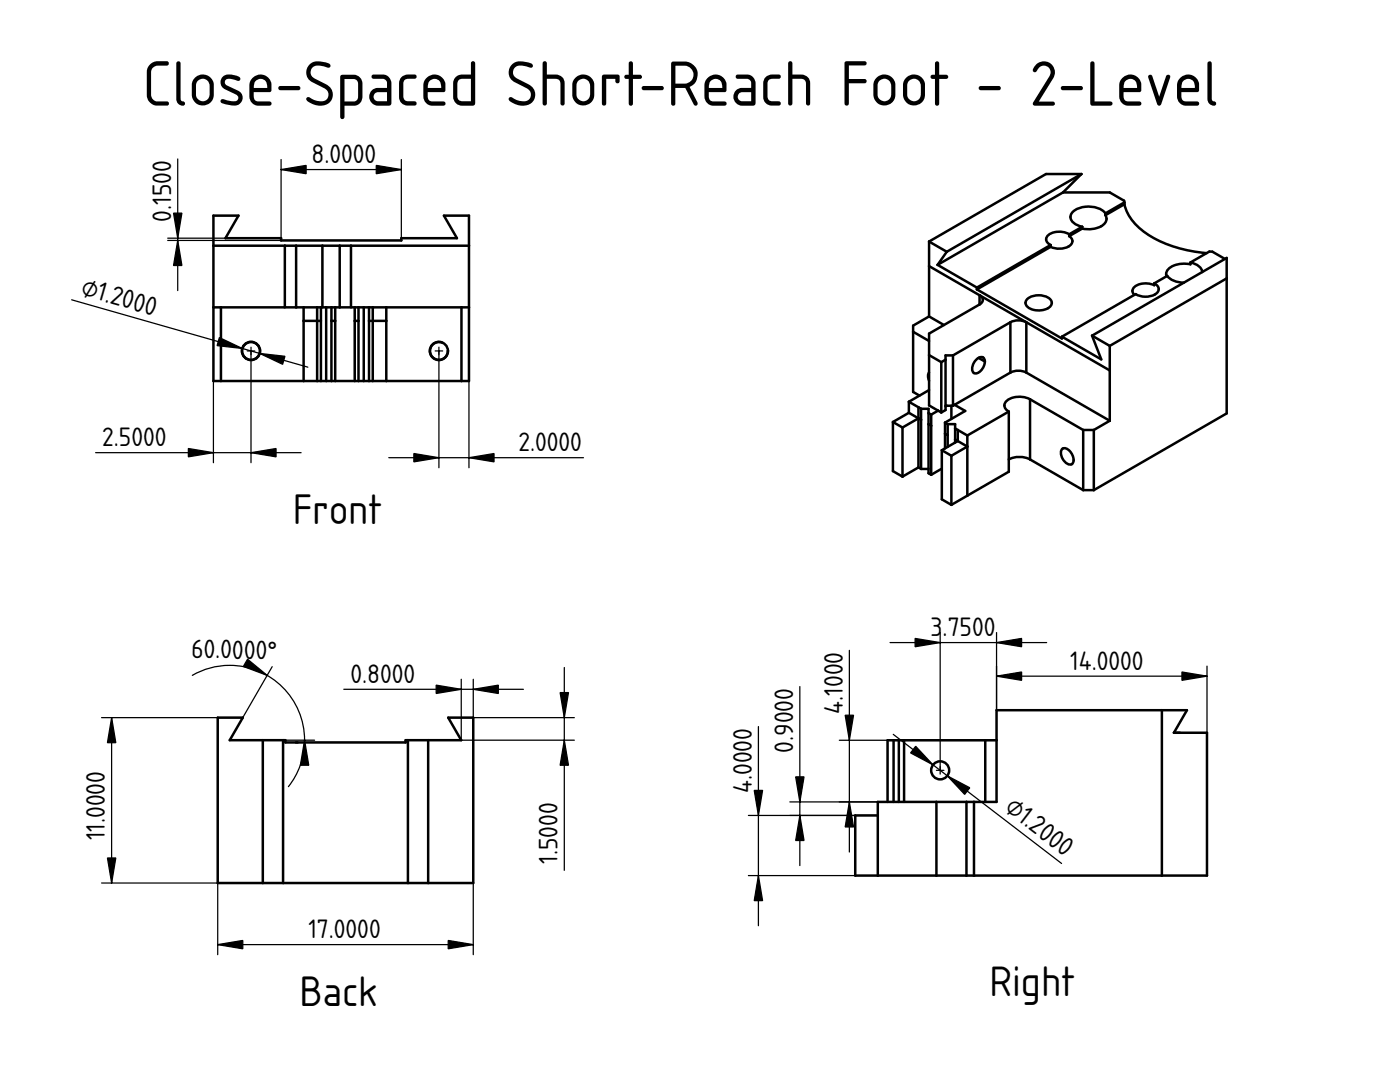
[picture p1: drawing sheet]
<svg xmlns="http://www.w3.org/2000/svg" width="279mm" height="216mm" viewBox="0 0 279 216" stroke-linecap="round" stroke-linejoin="round" font-family="sans-serif">
<path d="M211.5 67.7h.1" fill="none" stroke="#000" stroke-width=".2"/>
<g fill="#fff">
<path d="M221.5 69l23.3-13.5v27l-26.5 15.3v-12l3.2-1.8z" fill-rule="evenodd"/>
<path d="M195 57.8l14.7-8.5a3.7 3.7 0 0 0 4.1-.6 1.06 1.06 0 0 0-.4-1.6l2.6-1.5a4.7 4.7 0 0 0 4.7-1.3l.1-.6-.2-.8 3.8-2.1a11.4 11.4 0 0 0 6.7 7.1 27.6 27.6 0 0 0 9.7 2.6l-3.2 1.9v.3a4.9 4.9 0 0 0-4.6 1.2l-.3 .8 .1 .4-2.4 1.4v.4a3.9 3.9 0 0 0-4.1 .5 .98 .98 0 0 0 .1 1.4l-14.5 8.4v.3z" fill-rule="evenodd"/>
<path d="M187.1 52.9l25-14.5h9.4l2.8 1.6 .1 .4-3.8 2.2a4.9 4.9 0 0 0-6.7-.1 1.53 1.53 0 0 0 .8 2.3l1.3 .4-2.6 1.5a3.9 3.9 0 0 0-4.3 .3 1.13 1.13 0 0 0 .6 1.9l-14.7 8.5z" fill-rule="evenodd"/>
<path d="M204.8 64.3l16.7 9.6v10.1l-16.7-9.7z" fill-rule="evenodd"/>
</g>
<path d="M211.5 67.7h.1" fill="none" stroke="#000" stroke-width=".2"/>
<g fill="#fff">
<path d="M190.5 80.8l11.1-6.5a3.5 3.5 0 0 1 3.2 0l16.7 9.7-3.2 1.8h-2.1l-10.6-6.1a4.3 4.3 0 0 0-4.9 .5 1.26 1.26 0 0 0 .6 1.9l-8.2 4.8-2.5-1.4v-.9h-1.5l-.5-.3 4-2.3z" fill-rule="evenodd"/>
<path d="M185.4 48.2l3.5 2-1.8 2.7 7.9 4.5v.4l16.9 9.7v-.3l7.9 4.5-1.9-4.7 3.6 2v4.9l-16.7-9.6a3.5 3.5 0 0 0-3.2 0l-11.4 6.6h-1.5v.9l-.8 .5-2.5-1.4v-4.3l10.1-5.8a.97 .97 0 0 0 .7-1 .97 .97 0 0 0-.7-.9l-10.1-5.8z" fill-rule="evenodd"/>
</g>
<path d="M211.5 67.7h.1" fill="none" stroke="#000" stroke-width=".2"/>
<g fill="#fff">
<path d="M190.6 87.7l.5 .3-.5 .3z"/>
<path d="M188.7 81h.2l-.2 .1z"/>
<path d="M205.6 79.7l10.6 6.1v12l-10.6-6.1z" fill-rule="evenodd"/>
<path d="M190.2 70.9l11.4-6.6v10l-11.4 6.7z" fill-rule="evenodd"/>
<path d="M185.4 48.2l23.3-13.5h7.1l-26.9 15.5z" fill-rule="evenodd"/>
<path d="M217.9 67l26.9-15.5v4l-23.3 13.5z" fill-rule="evenodd"/>
<path d="M193.1 86.9l8.2-4.8v12l-8.2 4.8z" fill-rule="evenodd"/>
<path d="M185.4 53.1l10.1 5.8v1.9l-7.1 4.1-3-1.8z" fill-rule="evenodd"/>
<path d="M211.9 67.2l14.7-8.5a3.7 3.7 0 0 0 4.5-.4 1.14 1.14 0 0 0-.7-1.8l2.6-1.5a4.1 4.1 0 0 0 3.3 1.4l-18.4 10.6 1.9 4.7z" fill-rule="evenodd"/>
<path d="M201 79.9a4.5 4.5 0 0 1 4.6-.2v12a4.7 4.7 0 0 0-4.3 0v-9.6a1.26 1.26 0 0 1-.3-2.2z" fill-rule="evenodd"/>
<path d="M188.9 50.2l26.9-15.5-3.7 3.7-25 14.5z" fill-rule="evenodd"/>
<path d="M182.2 66.2l3.2 1.8v6.3l-.2 .6 .2 1.1v1.8l-1.9 1.1-1.3-.7z" fill-rule="evenodd"/>
<path d="M185.8 82.7l1.4-.8 .7 .4 .8-.5v-.7l1.2-.1v2.6l-1.3 .7v5.2l-.6 .3v3.7l-2.2 1.2z" fill-rule="evenodd"/>
<path d="M180.1 85.3l3.2-1.8v9.8l-3.2 1.8z" fill-rule="evenodd"/>
<path d="M189.9 90.9l3.2-1.8v9.8l-3.2 1.8z" fill-rule="evenodd"/>
<path d="M195.5 58.9v1.9a.97 .97 0 0 0 .7-1 .97 .97 0 0 0-.7-.9l9.3 5.4v10a3.5 3.5 0 0 0-3.2 0v-10a3.5 3.5 0 0 1 3.2 0z" fill-rule="evenodd"/>
<path d="M216.2 85.8h2.1v12h-2.1z" fill-rule="evenodd"/>
<path d="M214.3 42.1a5.3 5.3 0 0 1 6 .1l.3 .4v.3a1.5 1.5 0 0 1-.8 2.2 5.6 5.6 0 0 1-3.8 .5v-.4a2.51 2.51 0 0 1-2.4-1.9l.1-.4z" fill-rule="evenodd"/>
<path d="M185.4 70.9l2.5 1.4v10l-2.5-1.4z" fill-rule="evenodd"/>
<path d="M233.3 53.6a5.3 5.3 0 0 1 4.3-.9v-.3a2.54 2.54 0 0 1 2.3 1.9l-3.6 2.1a4.5 4.5 0 0 1-3.5-1.4l-.1-.2a1.45 1.45 0 0 1 .6-1.2z" fill-rule="evenodd"/>
<path d="M178.2 84.2l1.9 1.1v9.8l-1.9-1.1z" fill-rule="evenodd"/>
<path d="M188 89.8l1.9 1.1v9.8l-1.9-1.1z" fill-rule="evenodd"/>
<path d="M183.8 81.6h1.5v12h-1.5z" fill-rule="evenodd"/>
<path d="M188.7 70.9h1.5v10.1h-1.5z" fill-rule="evenodd"/>
<path d="M182.2 65l3.2-1.9 3 1.8-3 1.7v1.4l-3.2-1.8z" fill-rule="evenodd"/>
<path d="M209.1 47a3.8 3.8 0 0 1 4.3-.3v.4a1.11 1.11 0 0 1 .6 1.1 1.11 1.11 0 0 1-.7 1 4.1 4.1 0 0 1-3.6 .1v-.4a1.13 1.13 0 0 1-.6-1.9z" fill-rule="evenodd"/>
<path d="M237.6 52.4l3.8-2.2h.6l2.5 1.5-4.6 2.6a2.54 2.54 0 0 0-2.3-1.9z" fill-rule="evenodd"/>
<path d="M205 59.7a3.6 3.6 0 0 1 4.8 .3 1.32 1.32 0 0 1-1.1 1.7 3.8 3.8 0 0 1-3.8-.6 .98 .98 0 0 1 .1-1.4z" fill-rule="evenodd"/>
<path d="M226.3 57.4a3.8 3.8 0 0 1 4.1-.5v-.4a1.21 1.21 0 0 1 .8 1.3 1.21 1.21 0 0 1-1 1.1 4.1 4.1 0 0 1-3.6-.2l-.2 .1a1 1 0 0 1-.1-1.4z" fill-rule="evenodd"/>
<path d="M181.4 80.2l4-2.4v3.1l1.8 1-1.4 .8-.5-.3v-.8h-1.5z" fill-rule="evenodd"/>
<path d="M187.9 72.3l.8-.5v10l-.8 .5z" fill-rule="evenodd"/>
<path d="M178.2 84.2l3.2-1.8 1.9 1.1-3.2 1.8z" fill-rule="evenodd"/>
<path d="M188 89.8l3.1-1.8 2 1.1-3.2 1.8z" fill-rule="evenodd"/>
<path d="M189.1 84.6h1.5v3.7l-1.5 .9z" fill-rule="evenodd"/>
<path d="M195 71.6a.89 .89 0 0 1 1.2-.3 .89 .89 0 0 1 .3 1.2l-.3 .8a1.7 1.7 0 0 1-1.8 1.1 1.82 1.82 0 0 1 .3-2.5z" fill-rule="evenodd"/>
<path d="M212.1 89.5a1.82 1.82 0 0 1 2 1.5 1.07 1.07 0 0 1-.5 1.7 2.41 2.41 0 0 1-1.7-3z" fill-rule="evenodd"/>
<path d="M195 57.4l14.7-8.5v.4l-14.7 8.5z" fill-rule="evenodd"/>
<path d="M195 71.6l.3-.2 1.3 .7a2.5 2.5 0 0 1-1.9 2.4 1.19 1.19 0 0 1-.4-1.9z" fill-rule="evenodd"/>
<path d="M183.3 83.5l.5 .3v9.8l-.5-.3z" fill-rule="evenodd"/>
<path d="M185.3 84.6l.5 .3v9.8l-.5-.3z" fill-rule="evenodd"/>
<path d="M191.1 85.8l2 1.1v2.2l-2-1.1z" fill-rule="evenodd"/>
<path d="M181.4 80.2l1.9 1.1v2.2l-1.9-1.1z" fill-rule="evenodd"/>
<path d="M189.9 81l.6-.2 2.1 1.2-2.7 1.6z" fill-rule="evenodd"/>
<path d="M188.6 86.5l.5 .3v2.4l-.5 .3z" fill-rule="evenodd"/>
<path d="M220.6 42.6l3.8-2.2v.4l-3.8 2.1z" fill-rule="evenodd"/>
<path d="M190.6 85.5l.5 .3v2.2l-.5-.3z" fill-rule="evenodd"/>
<path d="M185.3 82.4l.5 .3v2.2l-.5-.3z" fill-rule="evenodd"/>
<path d="M188.6 84.3l.5 .3v2.2l-.5-.3z" fill-rule="evenodd"/>
<path d="M183.3 81.3l.5 .3v2.2l-.5-.3z" fill-rule="evenodd"/>
<path d="M213.4 46.7l2.6-1.5v.4l-2.6 1.5z" fill-rule="evenodd"/>
<path d="M195.3 71.4a.78 .78 0 0 1 .9-.1 .78 .78 0 0 1 .4 .8z" fill-rule="evenodd"/>
<path d="M185.4 74.3v1.7l-.2-.8z" fill-rule="evenodd"/>
</g>
<g fill="none" stroke="#000" stroke-width=".5">
<path d="M212.1 38.4h9.4l2.8 1.6 .1 .4M212.1 38.4l-25 14.5M215.8 34.7l-3.7 3.7M215.8 34.7h-7.1l-23.3 13.5M215.8 34.7l-26.9 15.5M185.4 48.2v14.9M185.4 48.2l3.5 2M185.4 53.1l36.1 20.8M187.1 52.9l7.9 4.5M188.9 50.2l-1.8 2.7M195 57.4v.4M195 57.8l16.9 9.7v-.3"/>
<path d="M195.5 58.9a.97 .97 0 0 1 .7 .9 .97 .97 0 0 1-.7 1zM205 59.7a3.6 3.6 0 0 1 4.8 .3 1.32 1.32 0 0 1-1.1 1.7 3.8 3.8 0 0 1-3.8-.6 .98 .98 0 0 1 .1-1.4zM209.7 48.9l-14.7 8.5M209.7 49.3l-14.7 8.5M209.7 48.9v.4M213.4 46.7a3.9 3.9 0 0 0-4.3 .3 1.13 1.13 0 0 0 .6 1.9M213.4 47.1a1.11 1.11 0 0 1 .6 1.1 1.11 1.11 0 0 1-.7 1 4.1 4.1 0 0 1-3.6 .1M213.4 46.7v.4M216 45.2l-2.6 1.5M216 45.6l-2.6 1.5M216 45.2v.4M220.6 42.6a4.9 4.9 0 0 0-6.7-.1 1.53 1.53 0 0 0 .8 2.3l1.3 .4"/>
<path d="M220.6 42.9a1.5 1.5 0 0 1-.8 2.2 5.6 5.6 0 0 1-3.8 .5M220.6 42.6v.3M224.4 40.8a11.4 11.4 0 0 0 6.7 7.1 27.6 27.6 0 0 0 9.7 2.6M224.4 40.4v.4M224.4 40.4l-3.8 2.2M224.4 40.8l-3.8 2.1M230.4 56.5a1.21 1.21 0 0 1 .8 1.3 1.21 1.21 0 0 1-1 1.1 4.1 4.1 0 0 1-3.6-.2l-14.7 8.5M230.4 56.5v.4a3.9 3.9 0 0 0-4.1 .5 .98 .98 0 0 0 .1 1.4M236.3 56.4a4.1 4.1 0 0 1-3.3-1.4l-2.6 1.5M237.6 52.4a2.54 2.54 0 0 1 2.3 1.9M237.6 52.4v.3a4.9 4.9 0 0 0-4.6 1.2l-.3 .8 .1 .4M244.5 51.7l-2.5-1.5h-.6l-3.8 2.2"/>
<path d="M244.8 55.5l-23.3 13.5M182.2 66.2l3.2 1.8M185.4 74.3l-.2 .6 .2 1.1M185.4 63.1l-3.2 1.9v13.2l1.3 .7M185.4 77.8l-4 2.4M185.4 63.1l3 1.8M185.4 70.9l2.5 1.4M187.9 72.3v10M188.7 71.8l-.8 .5M190.2 70.9h-1.5v10.9l-.8 .5M190.2 70.9v10.1M194.7 71.9a1.13 1.13 0 0 1 1.7-.4 2.36 2.36 0 0 1-1.7 3 .85 .85 0 0 1-.7-1.1l.4-1z"/>
<path d="M195.3 71.4l1.3 .7M195.5 60.8l-10.1 5.8v14.3l2.5 1.4M201.6 74.3a3.5 3.5 0 0 1 3.2 0M201.6 64.3a3.5 3.5 0 0 1 3.2 0v10M201.6 74.3l-11.4 6.7M201.6 64.3l-11.4 6.6M201.6 64.3v10M204.8 74.3l16.7 9.7M205.6 79.7a4.3 4.3 0 0 0-4.9 .5 1.26 1.26 0 0 0 .6 1.9M205.6 79.7l10.6 6.1M205.6 79.7v12M217.9 67l26.9-15.5v31l-26.5 15.3"/>
<path d="M217.9 67l3.6 2M217.9 67l1.9 4.7-7.9-4.5M221.5 69v15M178.2 84.2v9.8l1.9 1.1M178.2 84.2l1.9 1.1M180.1 85.3v9.8M181.4 80.2v2.2M181.4 82.4l-3.2 1.8M181.4 82.4l2.4 1.4M181.4 80.2l2.4 1.4M183.3 93.3l-3.2 1.8M183.3 93.3l.5 .3"/>
<path d="M183.3 81.3v12M183.3 83.5l-3.2 1.8M183.8 81.6h1.5v12.8l.5 .3M183.8 93.6h1.5M183.8 81.6v12M185.3 84.6l.5 .3M185.3 82.4l.5 .3M185.8 82.7v12M187.2 81.9l-1.4 .8M188 89.8v9.8l1.9 1.1M188 93.5l-2.2 1.2M188 89.8l1.9 1.1"/>
<path d="M188.6 86.5l.5 .3M188.6 84.3v5.2M188.6 84.3l.5 .3M188.7 81h1.5M188.9 81l-.2 .1M189.1 84.6h1.5v3.7M189.1 84.6v4.6M189.9 81v2.6M189.9 90.9v9.8M190.5 80.8l2.1 1.2-4 2.3M190.6 87.7l2.5 1.4-3.2 1.8M190.6 85.5l2.5 1.4"/>
<path d="M191.1 85.8v2.2l-3.1 1.8M193.1 86.9v12M201.3 91.7a4.7 4.7 0 0 1 4.3 0M201.3 82.1v12l-11.4 6.6M201.3 82.1l-8.2 4.8M205.6 91.7l10.6 6.1M212.1 89.5a1.82 1.82 0 0 1 2 1.5 1.07 1.07 0 0 1-.5 1.7 2.41 2.41 0 0 1-1.7-3zM216.2 97.8h2.1M216.2 85.8h2.1M216.2 85.8v12M218.3 85.8v12M221.5 84l-3.2 1.8"/>
</g>
<path d="M177.1 147.7h21.8v-6h38l-2.6 4.5h6.6v28.5h-70.2v-12h4.5v-2.7h1.9z" fill-rule="evenodd" fill="#fff"/>
<path d="M205.8 158.2h.1" fill="none" stroke="#000" stroke-width=".2"/>
<path d="M198.9 141.7h33v33h-37.5v-14.7h4.5z" fill-rule="evenodd" fill="#fff"/>
<path d="M205.8 158.2h.1" fill="none" stroke="#000" stroke-width=".2"/>
<g fill="#fff">
<path d="M231.9 141.7h5l-2.6 4.5h6.6v28.5h-9z" fill-rule="evenodd"/>
<path d="M180.4 147.7h16.2v12.3h-16.2z" fill-rule="evenodd"/>
<path d="M175.2 160h11.7v14.7h-11.7z" fill-rule="evenodd"/>
<path d="M186.9 160h6v14.7h-6z" fill-rule="evenodd"/>
<path d="M170.7 162.7h4.5v12h-4.5z" fill-rule="evenodd"/>
<path d="M196.6 147.7h2.3v12.3h-2.3z" fill-rule="evenodd"/>
<path d="M192.9 160h1.5v14.7h-1.5z" fill-rule="evenodd"/>
<path d="M177.1 147.7h1.2v12.3h-1.2z" fill-rule="evenodd"/>
<path d="M179.4 147.7h1v12.3h-1z" fill-rule="evenodd"/>
<path d="M178.3 147.7h1.1v12.3h-1.1z" fill-rule="evenodd"/>
<circle cx="187.6" cy="153.7" r="1.8"/>
</g>
<g fill="none" stroke="#000" stroke-width=".5">
<path d="M178.3 147.7v12.3M179.4 147.7v12.3M180.4 147.7v12.3M196.6 147.7v12.3M198.9 147.7h-21.8v12.3M231.9 141.7v33M175.2 162.7h-4.5v12h70.2v-28.5h-6.6l2.6-4.5h-38v18.3h-23.7v14.7M186.9 160v14.7M192.9 160v14.7M194.4 160v14.7"/>
<circle cx="187.6" cy="153.7" r="1.8"/>
</g>
<path d="M187.6 153v1.5zM186.9 153.7h1.5z" fill-rule="evenodd" fill="#000" stroke="#080808" stroke-width=".25"/>
<path d="M205.8 158.2h.1" fill="none" stroke="#000" stroke-width=".2"/>
<g fill="none" stroke="#000" stroke-width=".25">
<path d="M159.6 137v35.7M169.5 129.8v40.2M177.6 128.2h31.3M187.6 126.2v27.5M198.9 126.2v15.5M198.9 134.9h42M240.9 132.9v13.3M151.4 145v39.7M167.5 147.7h9.6M178.3 146.5l33.6 25.8M149.4 162.7h21.3M149.4 174.7h21.3"/>
<path d="M157.6 160h17.6"/>
</g>
<path d="M182.6 127.4l5 .8-5 .9zM198.9 128.2l5-.8v1.7zM198.9 134.9l5-.8v1.7zM235.9 134.1l5 .8-5 .9zM168.7 142.7h1.6l-.8 5zM182.7 148.9l3.5 3.7-4.5-2.4zM189.1 154.8l4.4 2.4-1 1.3zM150.5 157.7h1.7l-.8 5zM151.4 174.7l.8 5h-1.7zM158.8 155h1.7l-.9 5zM159.6 162.7l.9 5h-1.7zM169.5 160l.8 5h-1.6z" fill="#000" stroke="#000" stroke-width=".25"/>
<path d="M43.5 143.2h4.9l-2.5 4.5h11.1v.4h24v-.4h11.1l-2.6-4.5h5v33h-51z" fill-rule="evenodd" fill="#fff"/>
<path d="M69 159.7h.1" fill="none" stroke="#000" stroke-width=".2"/>
<path d="M56.5 147.7h.5v.4h24v-.4h.4v28.5h-24.9z" fill-rule="evenodd" fill="#fff"/>
<path d="M69 159.7h.1" fill="none" stroke="#000" stroke-width=".2"/>
<g fill="#fff">
<path d="M89.5 143.2h5v33h-9v-28.5h6.6z" fill-rule="evenodd"/>
<path d="M43.5 143.2h4.9l-2.5 4.5h6.6v28.5h-9z" fill-rule="evenodd"/>
<path d="M81.4 147.7h4.1v28.5h-4.1z" fill-rule="evenodd"/>
<path d="M52.5 147.7h4v28.5h-4z" fill-rule="evenodd"/>
</g>
<path d="M43.5 143.2h4.9l-2.5 4.5h11.1v.4h24v-.4h11.1l-2.6-4.5h5v33h-51zM52.5 147.7v28.5M56.5 147.7v28.5M81.4 147.7v28.5M85.5 147.7v28.5" fill="none" stroke="#000" stroke-width=".5"/>
<path d="M69 159.7h.1" fill="none" stroke="#000" stroke-width=".2"/>
<path d="M38.4 134.8a14.9 14.9 0 0 1 18.8 3.1 14.9 14.9 0 0 1 .4 19.1M54.3 133l-5.9 10.2M68.6 137.5h35.9M92.1 135.5v12.2h22.5M94.5 135.5v7.7h20.1M112.6 133.2v40.5M20.3 143.2h23.2M22.3 143.2v33M52.5 147.7h10.3M20.3 176.2h23.2v14.3M94.5 176.2v14.3M43.5 188.5h51" fill="none" stroke="#000" stroke-width=".25"/>
<path d="M49.4 131.5l3.9 3.3-4.7-1.8zM87.1 136.7l5 .8-5 .9zM94.5 137.5l5-.8v1.7zM22.3 143.2l.8 5h-1.7zM60.8 147.7l.8 5h-1.6zM112.6 147.7l.9 5h-1.7zM111.8 138.2h1.7l-.9 5zM21.4 171.2h1.7l-.8 5zM43.5 188.5l5-.8v1.6zM89.5 187.7l5 .8-5 .8z" fill="#000" stroke="#000" stroke-width=".25"/>
<path d="M42.6 43h5l-2.6 4.5h11.1v.5h24v-.5h11.1l-2.6-4.5h5v33h-51z" fill-rule="evenodd" fill="#fff"/>
<path d="M68.1 59.5h.1" fill="none" stroke="#000" stroke-width=".2"/>
<g fill="#fff">
<path d="M70 49h23.6v12.3h-23.6z" fill-rule="evenodd"/>
<path d="M44.1 61.3h16.5v14.7h-16.5z" fill-rule="evenodd"/>
<path d="M77.1 61.3h15v14.7h-15z" fill-rule="evenodd"/>
<path d="M42.6 49h14.2v12.3h-14.2z" fill-rule="evenodd"/>
<path d="M42.6 43h5l-2.6 4.5h11.1v.5h24v-.5h11.1l-2.6-4.5h5v6h-51z" fill-rule="evenodd"/>
<path d="M59.1 49h5.2v12.3h-5.2z" fill-rule="evenodd"/>
<path d="M66.9 61.3h3.9v14.7h-3.9z" fill-rule="evenodd"/>
<path d="M64.3 49h3.5v12.3h-3.5z" fill-rule="evenodd"/>
<path d="M60.6 64h2.7v12h-2.7z" fill-rule="evenodd"/>
<path d="M74.4 64h2.7v12h-2.7z" fill-rule="evenodd"/>
<path d="M67.8 49h2.2v12.3h-2.2z" fill-rule="evenodd"/>
</g>
<path d="M68.1 59.5h.1" fill="none" stroke="#000" stroke-width=".2"/>
<g fill="#fff">
<path d="M56.8 49h2.3v12.3h-2.3z" fill-rule="evenodd"/>
<path d="M92.1 61.3h1.5v14.7h-1.5z" fill-rule="evenodd"/>
<path d="M42.6 61.3h1.5v14.7h-1.5z" fill-rule="evenodd"/>
<path d="M72.6 61.3h1v14.7h-1z" fill-rule="evenodd"/>
<path d="M64 61.3h1.1v14.7h-1.1z" fill-rule="evenodd"/>
<path d="M71.5 61.3h1.1v14.7h-1.1z" fill-rule="evenodd"/>
<path d="M65.1 61.3h1v14.7h-1z" fill-rule="evenodd"/>
<path d="M66.1 64h.8v12h-.8z" fill-rule="evenodd"/>
<path d="M63.3 64h.7v12h-.7z" fill-rule="evenodd"/>
<path d="M73.6 64h.8v12h-.8z" fill-rule="evenodd"/>
<path d="M70.8 64h.7v12h-.7z" fill-rule="evenodd"/>
<path d="M60.6 61.3h2.7v2.7h-2.7z" fill-rule="evenodd"/>
<path d="M74.4 61.3h2.7v2.7h-2.7z" fill-rule="evenodd"/>
<path d="M73.6 61.3h.8v2.7h-.8z" fill-rule="evenodd"/>
<path d="M66.1 61.3h.8v2.7h-.8z" fill-rule="evenodd"/>
<path d="M70.8 61.3h.7v2.7h-.7z" fill-rule="evenodd"/>
<path d="M63.3 61.3h.7v2.7h-.7z" fill-rule="evenodd"/>
<circle cx="87.6" cy="70" r="1.8"/>
<circle cx="50.1" cy="70" r="1.8"/>
</g>
<g fill="none" stroke="#000" stroke-width=".5">
<path d="M42.6 43h5l-2.6 4.5h11.1v.5h24v-.5h11.1l-2.6-4.5h5v33h-51zM42.6 49h51M56.8 49v12.3M59.1 49v12.3M64.3 49v12.3M67.8 49v12.3M70 49v12.3M42.6 61.3h51M44.1 61.3v14.7M60.6 61.3v14.7M60.6 64h3.4M63.3 61.3v14.7"/>
<path d="M64 61.3v14.7M65.1 61.3v14.7M66.1 64h.8M66.1 61.3v14.7M66.9 61.3v14.7M70.8 64h.7M70.8 61.3v14.7M71.5 61.3v14.7M72.6 61.3v14.7M73.6 64h3.5M73.6 61.3v14.7M74.4 61.3v14.7"/>
<path d="M77.1 61.3v14.7M88.3 68.4a1.8 1.8 0 0 0-2.4 1.1 1.8 1.8 0 0 0 1.5 2.3 1.8 1.8 0 0 0 2-1.9M92.1 61.3v14.7"/>
<circle cx="50.1" cy="70" r="1.8"/>
<circle cx="87.6" cy="70" r="1.8"/>
</g>
<g fill="#000" stroke="#080808" stroke-width=".25">
<path d="M50.1 69.3v1.5zM49.3 70h1.5z" fill-rule="evenodd"/>
<path d="M87.6 69.3v1.5zM86.8 70h1.5z" fill-rule="evenodd"/>
</g>
<path d="M68.1 59.5h.1" fill="none" stroke="#000" stroke-width=".2"/>
<path d="M35.5 31.7v26.3M56.1 33.8h24M56.1 31.8v15.7h-22.6M80.1 31.8v15.7M14.3 59.8l47.1 13.5M33.5 48h22.6M42.6 76v16.3M50.1 70v22.3M87.6 70v23.3M93.6 76v17.3M19.1 90.3h41M77.6 91.3h38.8" fill="none" stroke="#000" stroke-width=".25"/>
<path d="M56.1 33.8l5-.8v1.7zM75.1 33l5 .8-5 .9zM34.6 42.5h1.7l-.8 5zM35.5 48l.8 5h-1.7zM43.8 67.4l4.6 2.1-5.1-.5zM51.8 70.5l5.1 .6-.5 1.6zM37.6 89.5l5 .8-5 .9zM50.1 90.3l5-.8v1.7zM82.6 90.5l5 .8-5 .9zM93.6 91.3l5-.8v1.7z" fill="#000" stroke="#000" stroke-width=".25"/>
<text font-size="12" x="28.4" y="21.1">Close-Spaced Short-Reach Foot - 2-Level</text>
<g font-size="8">
<text x="58.4" y="104.5">Front</text>
<text x="59.8" y="200.6">Back</text>
<text x="197.5" y="198.7">Right</text>
</g>
<g font-size="5">
<text x="62.2" y="32.5">8.0000</text>
<text x="34.1" y="44.3" transform="rotate(-90 34.1 44.3)">0.1500</text>
<text x="15.9" y="58.8" transform="rotate(16 15.9 58.8)">⌀1.2000</text>
<text x="20.4" y="89">2.5000</text>
<text x="103.5" y="90">2.0000</text>
<text x="38.1" y="131.3" transform="rotate(1 38.1 131.3)">60.0000°</text>
<text x="185.7" y="126.9">3</text>
<text x="188.1" y="126.9">.</text>
<text x="189.1" y="126.9">7500</text>
<text x="69.9" y="136.2">0.8000</text>
<text x="213.6" y="133.6">14.0000</text>
<text x="168.2" y="142.4" transform="rotate(-90 168.2 142.4)">4.1000</text>
<text x="158.3" y="150.2" transform="rotate(-90 158.3 150.2)">0.9000</text>
<text x="150" y="158.2" transform="rotate(-90 150 158.2)">4.0000</text>
<text x="200.3" y="161.6" transform="rotate(37 200.3 161.6)">⌀1.20</text>
<text x="21" y="167.7" transform="rotate(-90 21 167.7)">11.0000</text>
<text x="111.3" y="172.3" transform="rotate(-90 111.3 172.3)">1.5000</text>
<text x="61.5" y="187.2">17.0000</text>
</g>
</svg>
